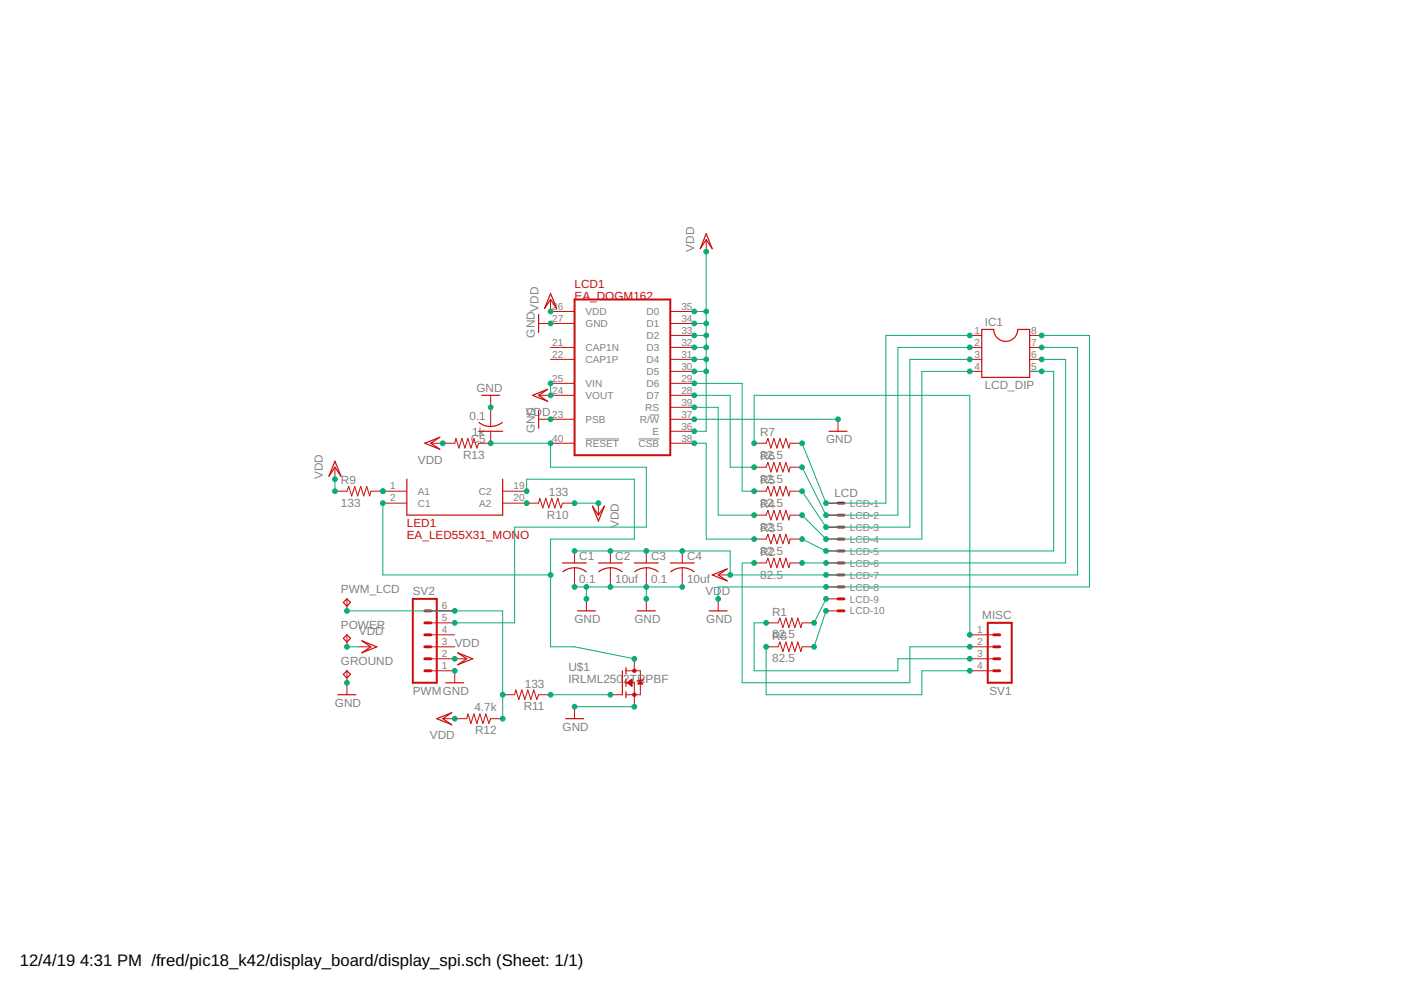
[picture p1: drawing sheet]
<svg xmlns="http://www.w3.org/2000/svg" width="297mm" height="210mm" viewBox="0 0 297 210" stroke-linecap="round" stroke-linejoin="round" font-family="sans-serif">
<path d="M124.1 93.1h7.2M135.4 93.1h4.4M137.8 88h2" fill="none" stroke="#808080" stroke-width=".21"/>
<g fill="none" stroke="#c90d0c" stroke-width=".21">
<path d="M149.7 50.8v2.6M114.2 68.6h7.6M116.7 63.5v2.5h5.1M116.7 73.7h5.1M116.7 76.2h5.1M142.1 66h5.1M142.1 68.6h5.1M142.1 71.1h5.1M142.1 73.7h5.1M142.1 76.2h5.1M142.1 78.7h5.1M205.6 71.1h2.6"/>
<path d="M205.6 73.7h2.6M205.6 76.2h2.6M205.6 78.7h2.6M218.3 71.1h2.6M218.3 73.7h2.6M218.3 76.2h2.6M218.3 78.7h2.6M71 99.1v2.5M104 91.4v2.6h-2.5l-.4 1-.6-2-.7 2-.6-2-.6 2-.7-2-.6 2-.6-2-.3 1h-5.1M104 83.8v6.6M114.2 83.8h7.6M114.2 88.9h7.6"/>
<path d="M116.7 81.3h5.1M116.7 94h5.1M142.1 81.3h5.1M142.1 83.8h5.1M142.1 86.4h5.1M142.1 88.9h5.1M142.1 91.4h5.1M142.1 94h5.1M159.9 94h2.5l.4-1 .6 2 .7-2 .6 2 .7-2 .6 2 .6-2 .7 2 .2-1h2.6M159.9 99.1h2.5l.4-1.1 .6 2.1 .7-2.1 .6 2.1 .7-2.1 .6 2.1 .6-2.1 .7 2.1 .2-1h2.6M177.7 88.9v2.5M71 104.1h2.6l.3-1 .7 2.1 .6-2.1 .6 2.1 .7-2.1 .6 2.1 .6-2.1 .7 2.1 .2-1.1h7.7"/>
<path d="M81.2 106.7h5.1M106.6 106.7h7.6l.2-1 .7 2 .6-2 .7 2 .6-2 .6 2 .7-2 .6 2 .4-1h2.5M106.6 104.1h5.1M121.8 116.8v2.6M126.9 106.7v2.5M129.4 116.8v2.6M137 116.8v2.6M144.7 116.8v2.6M159.9 109.2h2.5l.4-1 .6 2 .7-2 .6 2 .7-2 .6 2 .6-2 .7 2 .2-1h2.6M159.9 114.3h2.5l.4-1 .6 2 .7-2 .6 2 .7-2 .6 2 .6-2 .7 2 .2-1h2.6M159.9 119.4h2.5l.4-1.1 .6 2.1 .7-2.1 .6 2.1 .7-2.1 .6 2.1 .6-2.1 .7 2.1 .2-1h2.6M159.9 104.1h2.5l.4-1 .6 2.1 .7-2.1 .6 2.1 .7-2.1 .6 2.1 .6-2.1 .7 2.1 .2-1.1h2.6"/>
<path d="M175.1 106.7h2.6M175.1 109.2h2.6M175.1 111.8h2.6M175.1 114.3h2.6M175.1 116.8h2.6M175.1 119.4h2.6M73.6 127v2.5M73.6 134.6v2.5M76.1 137.1h2.5M91.3 129.5h5.1M91.3 134.6h5.1M91.3 137.1h5.1"/>
<path d="M91.3 139.7h7.7M91.3 132.1h5.1M121.8 120.4v4M124.3 127v2.5M129.4 120.4v4M134.5 139.7v2.5M137 120.4v4M137 127v2.5M144.7 120.4v4M152.3 121.9h2.5M152.3 127v2.5M162.4 137.1h2.6l.4-1 .6 2.1 .6-2.1 .7 2.1 .6-2.1 .6 2.1 .7-2.1 .6 2.1 .3-1.1h2.5"/>
<path d="M162.4 132.1h2.6l.4-1.1 .6 2.1 .6-2.1 .7 2.1 .6-2.1 .6 2.1 .7-2.1 .6 2.1 .3-1h2.5M175.1 121.9h2.6M175.1 124.4h2.6M175.1 127h2.6M175.1 129.5h2.6M205.6 134.6h5.1M205.6 137.1h5.1M205.6 139.7h5.1M73.6 142.2v5.1M91.3 142.2h5.1v2.6M93.9 152.4h5.1l.2-1 .6 2 .7-2 .6 2 .6-2 .7 2 .6-2 .7 2 .3-1h2.6M106.6 147.3h2.5l.3-1 .6 2 .6-2 .7 2 .6-2 .6 2 .7-2 .6 2 .4-1h2.5"/>
<path d="M121.8 149.8v2.6M129.4 147.3h2.6M132.7 142.2h3.1v5.1h-3.1M132.7 144.8h1.8v5M133.1 144.9h.9M133.1 144.6h.9M133.3 145h.7M133.3 144.5h.7M133.5 144.4h.5M133.5 145.1h.5M133.6 144.3h.4M133.6 145.2h.4"/>
<path d="M133.8 145.4h.2M133.8 144.2h.2M133.9 145.5h.1M133.9 144h.1M134 144l-1 .8 1 .7M134 144v1.5M135.3 145h1M135.4 144.9h.8M135.4 144.8h.7M135.5 144.6h.5M135.6 144.5h.4M135.7 144.4h.2"/>
<path d="M135.8 144.3l.5 .7h-1zM135.8 144.3h.1M136.5 144l-.2 .3h-1l-.3 .2M205.6 142.2h5.1"/>
</g>
<path d="M121.8 63.5h20.3v33h-20.3zM87.5 127h5.1v17.8h-5.1zM209.4 132.1h5.1v12.7h-5.1z" fill="none" stroke="#c90d0c" stroke-width=".42"/>
<g fill="none" stroke="#c90d0c" stroke-width=".61">
<path d="M177.7 106.7h1.2M177.7 109.2h1.2M177.7 111.8h1.2M177.7 114.3h1.2M177.7 116.8h1.2M177.7 119.4h1.2M90.1 129.5h1.2M90.1 139.7h1.2M90.1 137.1h1.2M90.1 134.6h1.2M90.1 132.1h1.2M177.7 121.9h1.2"/>
<path d="M177.7 124.4h1.2M177.7 127h1.2M177.7 129.5h1.2M210.7 139.7h1.3M210.7 137.1h1.3M210.7 134.6h1.3M90.1 142.2h1.2M210.7 142.2h1.3"/>
</g>
<g fill="none" stroke="#c90d0c" stroke-width=".25">
<path d="M149.7 49.6l1.3 3.1-1.3-1.9-1.2 1.9zM114.2 66.7v3.8M116.7 62.2l1.3 3.2-1.3-1.9-1.2 1.9zM208.2 69.8h2.5a2.54 2.54 0 0 0 2.5 2.6 2.54 2.54 0 0 0 2.6-2.6h2.5v10.2h-10.1zM71 97.8l1.3 3.2-1.3-1.9-1.3 1.9zM90.1 94l3.1-1.3-1.9 1.3 1.9 1.2zM101.5 91.4h5.1M101.5 89.6a4 4 0 0 0 5 0M102.1 83.8h3.8M112.9 83.8l3.2-1.3-1.9 1.3 1.9 1.3zM114.2 87v3.8M175.8 91.4h3.8"/>
<path d="M86.3 101.6v7.6h20.3v-7.6M119.3 119.4h5M125.6 107.3l1.3 1.9 1.2-1.9-1.2 3.2zM126.9 119.4h5.1M134.5 119.4h5.1M142.1 119.4h5.1M72.8 135.4l.8-.8 .7 .8-.7 .7zM73.6 127l.7 .7-.7 .8-.8-.8zM76.7 135.9l3.2 1.2-3.2 1.3 1.9-1.3zM97 138.4l3.2 1.3-3.2 1.2 2-1.2zM119.3 121.2a4 4 0 0 1 5 0M122.4 129.5h3.8"/>
<path d="M127 121.2a4 4 0 0 1 4.9 0M134.6 121.2a4 4 0 0 1 4.9 0M135.1 129.5h3.8M142.2 121.2a4 4 0 0 1 5 0M150.4 129.5h3.8M151 121.9l3.2-1.3-1.9 1.3 1.9 1.3zM71.6 147.3h3.9M72.8 143l.8-.8 .7 .8-.7 .7zM92.6 152.4l3.2-1.3-1.9 1.3 1.9 1.2zM94.5 144.8h3.8M119.9 152.4h3.8M132 142.2v5.1"/>
<path d="M132.7 141.6v1.3M132.7 144v1.5M132.7 146.7v1.2"/>
</g>
<g fill="#c90d0c" stroke="#c90d0c" stroke-width=".21">
<circle cx="134.5" cy="147.3" r=".36"/>
<circle cx="134.5" cy="142.2" r=".36"/>
</g>
<g fill="#0dab76" stroke="#0dab76" stroke-width=".21">
<circle cx="116.7" cy="66" r=".51"/>
<circle cx="154.8" cy="121.9" r=".51"/>
<circle cx="175.1" cy="121.9" r=".51"/>
<circle cx="129.4" cy="116.8" r=".51"/>
<circle cx="137" cy="116.8" r=".51"/>
<circle cx="144.7" cy="116.8" r=".51"/>
<circle cx="121.8" cy="116.8" r=".51"/>
<circle cx="220.9" cy="73.7" r=".51"/>
<circle cx="116.7" cy="81.3" r=".51"/>
<circle cx="116.7" cy="83.8" r=".51"/>
<circle cx="147.2" cy="91.4" r=".51"/>
<circle cx="149.7" cy="53.4" r=".51"/>
<circle cx="147.2" cy="78.7" r=".51"/>
<circle cx="147.2" cy="76.2" r=".51"/>
<circle cx="147.2" cy="73.7" r=".51"/>
<circle cx="147.2" cy="71.1" r=".51"/>
<circle cx="147.2" cy="68.6" r=".51"/>
<circle cx="147.2" cy="66" r=".51"/>
<circle cx="149.7" cy="78.7" r=".51"/>
<circle cx="149.7" cy="76.2" r=".51"/>
<circle cx="149.7" cy="73.7" r=".51"/>
<circle cx="149.7" cy="71.1" r=".51"/>
<circle cx="149.7" cy="68.6" r=".51"/>
<circle cx="149.7" cy="66" r=".51"/>
<circle cx="121.8" cy="106.7" r=".51"/>
<circle cx="126.9" cy="106.7" r=".51"/>
<circle cx="71" cy="104.1" r=".51"/>
<circle cx="71" cy="101.6" r=".51"/>
<circle cx="96.4" cy="139.7" r=".51"/>
<circle cx="96.4" cy="152.4" r=".51"/>
<circle cx="93.9" cy="94" r=".51"/>
<circle cx="73.6" cy="137.1" r=".51"/>
<circle cx="116.7" cy="68.6" r=".51"/>
<circle cx="152.3" cy="127" r=".51"/>
<circle cx="175.1" cy="124.4" r=".51"/>
<circle cx="220.9" cy="71.1" r=".51"/>
<circle cx="116.7" cy="88.9" r=".51"/>
<circle cx="121.8" cy="124.4" r=".51"/>
<circle cx="124.3" cy="124.4" r=".51"/>
<circle cx="129.4" cy="124.4" r=".51"/>
<circle cx="137" cy="124.4" r=".51"/>
<circle cx="137" cy="127" r=".51"/>
<circle cx="124.3" cy="127" r=".51"/>
<circle cx="144.7" cy="124.4" r=".51"/>
<circle cx="147.2" cy="88.9" r=".51"/>
<circle cx="177.7" cy="88.9" r=".51"/>
<circle cx="96.4" cy="142.2" r=".51"/>
<circle cx="134.5" cy="149.8" r=".51"/>
<circle cx="121.8" cy="149.8" r=".51"/>
<circle cx="104" cy="86.4" r=".51"/>
<circle cx="73.6" cy="144.8" r=".51"/>
<circle cx="175.1" cy="106.7" r=".51"/>
<circle cx="205.6" cy="71.1" r=".51"/>
<circle cx="170.1" cy="94" r=".51"/>
<circle cx="175.1" cy="109.2" r=".51"/>
<circle cx="205.6" cy="73.7" r=".51"/>
<circle cx="170.1" cy="99.1" r=".51"/>
<circle cx="175.1" cy="111.8" r=".51"/>
<circle cx="205.6" cy="76.2" r=".51"/>
<circle cx="170.1" cy="104.1" r=".51"/>
<circle cx="175.1" cy="114.3" r=".51"/>
<circle cx="205.6" cy="78.7" r=".51"/>
<circle cx="170.1" cy="109.2" r=".51"/>
<circle cx="175.1" cy="116.8" r=".51"/>
<circle cx="220.9" cy="78.7" r=".51"/>
<circle cx="170.1" cy="114.3" r=".51"/>
<circle cx="175.1" cy="119.4" r=".51"/>
<circle cx="220.9" cy="76.2" r=".51"/>
<circle cx="170.1" cy="119.4" r=".51"/>
<circle cx="175.1" cy="127" r=".51"/>
<circle cx="172.6" cy="132.1" r=".51"/>
<circle cx="175.1" cy="129.5" r=".51"/>
<circle cx="172.6" cy="137.1" r=".51"/>
<circle cx="147.2" cy="83.8" r=".51"/>
<circle cx="159.9" cy="99.1" r=".51"/>
<circle cx="147.2" cy="81.3" r=".51"/>
<circle cx="159.9" cy="104.1" r=".51"/>
<circle cx="147.2" cy="86.4" r=".51"/>
<circle cx="159.9" cy="109.2" r=".51"/>
<circle cx="147.2" cy="94" r=".51"/>
<circle cx="159.9" cy="114.3" r=".51"/>
<circle cx="205.6" cy="134.6" r=".51"/>
<circle cx="159.9" cy="94" r=".51"/>
<circle cx="205.6" cy="137.1" r=".51"/>
<circle cx="159.9" cy="119.4" r=".51"/>
<circle cx="205.6" cy="139.7" r=".51"/>
<circle cx="162.4" cy="132.1" r=".51"/>
<circle cx="205.6" cy="142.2" r=".51"/>
<circle cx="162.4" cy="137.1" r=".51"/>
<circle cx="81.2" cy="104.1" r=".51"/>
<circle cx="111.7" cy="106.7" r=".51"/>
<circle cx="81.2" cy="106.7" r=".51"/>
<circle cx="111.7" cy="104.1" r=".51"/>
<circle cx="116.7" cy="121.9" r=".51"/>
<circle cx="134.5" cy="139.7" r=".51"/>
<circle cx="116.7" cy="147.3" r=".51"/>
<circle cx="129.4" cy="147.3" r=".51"/>
<circle cx="96.4" cy="129.5" r=".51"/>
<circle cx="106.6" cy="147.3" r=".51"/>
<circle cx="106.6" cy="152.4" r=".51"/>
<circle cx="73.6" cy="129.5" r=".51"/>
<circle cx="104" cy="94" r=".51"/>
<circle cx="116.7" cy="94" r=".51"/>
<circle cx="96.4" cy="132.1" r=".51"/>
</g>
<g fill="none" stroke="#0dab76" stroke-width=".21">
<path d="M149.7 53.4v38h-2.5M147.2 73.7h2.5M147.2 78.7h2.5M147.2 76.2h2.5M147.2 71.1h2.5M147.2 68.6h2.5M147.2 66h2.5M205.6 73.7h-15.2v35.5h-15.3l-5-10.1M205.6 78.7h-10.1v35.6h-20.4l-5-5.1M205.6 76.2h-12.7v35.6h-17.8l-5-7.7M205.6 71.1h-17.8v35.6h-12.7l-5-12.7M218.3 78.7h5.1v38.1h-48.3l-5-2.5"/>
<path d="M220.9 73.7h7.6v48.2h-73.7v-5.1h-33M220.9 76.2h5v43.2h-55.8M220.9 71.1h10.1v53.3h-78.7v2.6M104 94h12.7v5.1h20.3v12.7h-27.9v20.3h-12.7M116.7 81.3v2.5M147.2 83.8h7.6v15.3h5.1M147.2 94h2.5v20.3h10.2M147.2 86.4h5.1v22.8h7.6M147.2 88.9h30.5M147.2 81.3h10.2v22.8h2.5M159.9 94v-10.2h45.7v50.8M71 101.6v2.5"/>
<path d="M81.2 106.7v15.2h35.5M111.7 104.1v-2.5h22.8v12.7h-17.8v22.8h5.1l12.7 2.6M121.8 106.7h5.1M159.9 119.4h-2.5v25.4h35.5v-7.7h12.7M73.6 137.1h2.5M73.6 129.5h33v22.9M121.8 124.4h22.9M124.3 124.4v2.6M137 124.4v2.6M162.4 132.1h-2.5v10.1h30.5v-2.5h15.2M162.4 137.1v10.2h33.1v-5.1h10.1M175.1 127l-2.5 5.1"/>
<path d="M175.1 129.5l-2.5 7.6M116.7 147.3h12.7M121.8 149.8h12.7"/>
</g>
<g font-size="3.5">
<text x="4.2" y="204.7">12/4/19</text>
<text x="17" y="204.7">4:31 PM /fred/pic18_k42/display_board/display_spi.sch (Sheet: 1/1)</text>
</g>
<g font-size="2.5" fill="#808080">
<text x="147.2" y="53.4" transform="rotate(-90 147.2 53.4)">VDD</text>
<text x="113.4" y="71.6" transform="rotate(-90 113.4 71.6)">GND</text>
<text x="114.2" y="66" transform="rotate(-90 114.2 66)">VDD</text>
<text x="208.8" y="69.2">IC1</text>
<text x="101" y="83.1">GND</text>
<text x="208.8" y="82.6">LCD_DIP</text>
<text x="99.5" y="89">0.1</text>
<text x="111.5" y="88.1">VD</text>
<text x="114.9" y="88.1">D</text>
<text x="99.8" y="93.9">C5</text>
<text x="100.1" y="92.5">1k</text>
<text x="113.4" y="91.9" transform="rotate(-90 113.4 91.9)">GND</text>
<text x="161.2" y="92.5">R7</text>
<text x="175.1" y="94">GND</text>
<text x="68.5" y="101.6" transform="rotate(-90 68.5 101.6)">VDD</text>
<text x="88.6" y="98.3">VDD</text>
<text x="98.2" y="97.3">R13</text>
<text x="161.2" y="97.3">82.5</text>
<text x="161.2" y="97.6">R6</text>
<text x="72.3" y="107.4">133</text>
<text x="72.3" y="102.6">R9</text>
<text x="116.4" y="105.1">133</text>
<text x="161.2" y="107.4">82.5</text>
<text x="161.2" y="102.4">82.5</text>
<text x="161.2" y="107.7">R4</text>
<text x="161.2" y="102.6">R5</text>
<text x="176.9" y="105.3">LCD</text>
<text x="116" y="109.9">R10</text>
<text x="131.2" y="111.9" transform="rotate(-90 131.2 111.9)">VDD</text>
<text x="161.2" y="112.5">82.5</text>
<text x="161.2" y="112.8">R3</text>
<text x="122.8" y="118.7">C1</text>
<text x="130.4" y="118.7">C2</text>
<text x="138.1" y="118.7">C3</text>
<text x="145.7" y="118.7">C4</text>
<text x="161.2" y="117.6">82.5</text>
<text x="161.2" y="117.9">R2</text>
<text x="72.3" y="125.7">PWM_LCD</text>
<text x="122.8" y="123.6">0.1</text>
<text x="130.4" y="123.6">10uf</text>
<text x="138.1" y="123.6">0.1</text>
<text x="145.7" y="123.6">10uf</text>
<text x="161.2" y="122.7">82.5</text>
<text x="87.5" y="126.2">SV2</text>
<text x="149.5" y="126.2">VD</text>
<text x="153" y="126.2">D</text>
<text x="163.7" y="130.6">R1</text>
<text x="208.3" y="131.3">MISC</text>
<text x="72.3" y="133.3">POWER</text>
<text x="76.1" y="134.6">VDD</text>
<text x="96.4" y="137.1">VDD</text>
<text x="121.8" y="132.1">GND</text>
<text x="134.5" y="132.1">GND</text>
<text x="149.7" y="132.1">GND</text>
<text x="163.7" y="135.4">82.5</text>
<text x="163.7" y="135.6">R8</text>
<text x="72.3" y="141">GROUND</text>
<text x="120.5" y="142.2">U$1</text>
<text x="163.7" y="140.4">82.5</text>
<text x="71" y="149.8">GND</text>
<text x="87.5" y="147.3">PWMGND</text>
<text x="111.3" y="145.8">133</text>
<text x="120.5" y="144.8">IRLML250</text>
<text x="132.1" y="144.8">2T</text>
<text x="135.1" y="144.8">RPBF</text>
<text x="209.8" y="147.3">SV1</text>
<text x="100.6" y="150.9">4.7k</text>
<text x="100.7" y="155.7">R12</text>
<text x="111.1" y="150.6">R11</text>
<text x="119.3" y="154.9">GND</text>
<text x="91.1" y="156.7">VDD</text>
</g>
<g font-size="2.5" fill="#c90d0c">
<text x="121.8" y="61">LCD1</text>
<text x="121.8" y="63.5">EA_DOGM162</text>
<text x="86.3" y="111.8">LED1</text>
<text x="86.3" y="114.3">EA_LED55X31_MONO</text>
</g>
<g font-size="2.1" fill="#808080">
<text x="117.1" y="65.7">26</text>
<text x="144.5" y="65.7">35</text>
<text x="117.1" y="68.2">27</text>
<text x="124.1" y="66.8">VDD</text>
<text x="124.1" y="69.3">GND</text>
<text x="137.1" y="66.8">D0</text>
<text x="137.1" y="69.3">D1</text>
<text x="137.1" y="71.9">D2</text>
<text x="144.5" y="68.2">34</text>
<text x="144.5" y="70.8">33</text>
<text x="206.6" y="70.8">1</text>
<text x="218.7" y="70.8">8</text>
<text x="117.1" y="73.3">21</text>
<text x="117.1" y="75.8">22</text>
<text x="124.1" y="74.4">CAP1N</text>
<text x="124.1" y="77">CAP1P</text>
<text x="137.1" y="74.4">D3</text>
<text x="137.1" y="77">D4</text>
<text x="144.5" y="73.3">32</text>
<text x="144.5" y="75.8">31</text>
<text x="206.6" y="73.3">2</text>
<text x="206.6" y="75.8">3</text>
<text x="218.7" y="75.8">6</text>
<text x="218.7" y="73.3">7</text>
<text x="117.1" y="80.9">25</text>
<text x="117.1" y="83.5">24</text>
<text x="124.1" y="82">VIN</text>
<text x="137.1" y="79.5">D5</text>
<text x="137.1" y="82">D6</text>
<text x="144.5" y="78.4">30</text>
<text x="144.5" y="80.9">29</text>
<text x="144.5" y="83.5">28</text>
<text x="206.6" y="78.4">4</text>
<text x="218.7" y="78.4">5</text>
<text x="117.1" y="88.5">23</text>
<text x="124.1" y="84.6">VOUT</text>
<text x="124.1" y="89.7">PSB</text>
<text x="135.6" y="89.7">R/W</text>
<text x="136.8" y="87.1">RS</text>
<text x="137.1" y="84.6">D7</text>
<text x="144.5" y="86">39</text>
<text x="144.5" y="88.5">37</text>
<text x="117.1" y="93.6">40</text>
<text x="124.1" y="94.7">RESET</text>
<text x="135.4" y="94.7">CSB</text>
<text x="138.4" y="92.2">E</text>
<text x="144.5" y="91.1">36</text>
<text x="144.5" y="93.6">38</text>
<text x="82.7" y="103.8">1</text>
<text x="82.7" y="106.3">2</text>
<text x="88.6" y="104.9">A1</text>
<text x="88.6" y="107.4">C1</text>
<text x="101.5" y="104.9">C2</text>
<text x="101.6" y="107.4">A2</text>
<text x="108.9" y="103.8">19</text>
<text x="108.9" y="106.3">20</text>
<text x="180.2" y="107.4">LCD-1</text>
<text x="180.2" y="110">LCD-2</text>
<text x="180.2" y="112.5">LCD-3</text>
<text x="180.2" y="115.1">LCD-4</text>
<text x="180.2" y="117.6">LCD-5</text>
<text x="180.2" y="120.1">LCD-6</text>
<text x="180.2" y="122.7">LCD-7</text>
<text x="180.2" y="125.2">LCD-8</text>
<text x="93.7" y="131.7">5</text>
<text x="93.7" y="129.2">6</text>
<text x="180.2" y="127.7">LCD-9</text>
<text x="180.2" y="130.3">LCD-10</text>
<text x="93.7" y="136.8">3</text>
<text x="93.7" y="134.2">4</text>
<text x="207.2" y="134.2">1</text>
<text x="207.2" y="136.8">2</text>
<text x="93.7" y="141.9">1</text>
<text x="93.7" y="139.3">2</text>
<text x="207.2" y="139.3">3</text>
<text x="207.2" y="141.9">4</text>
</g>
</svg>
